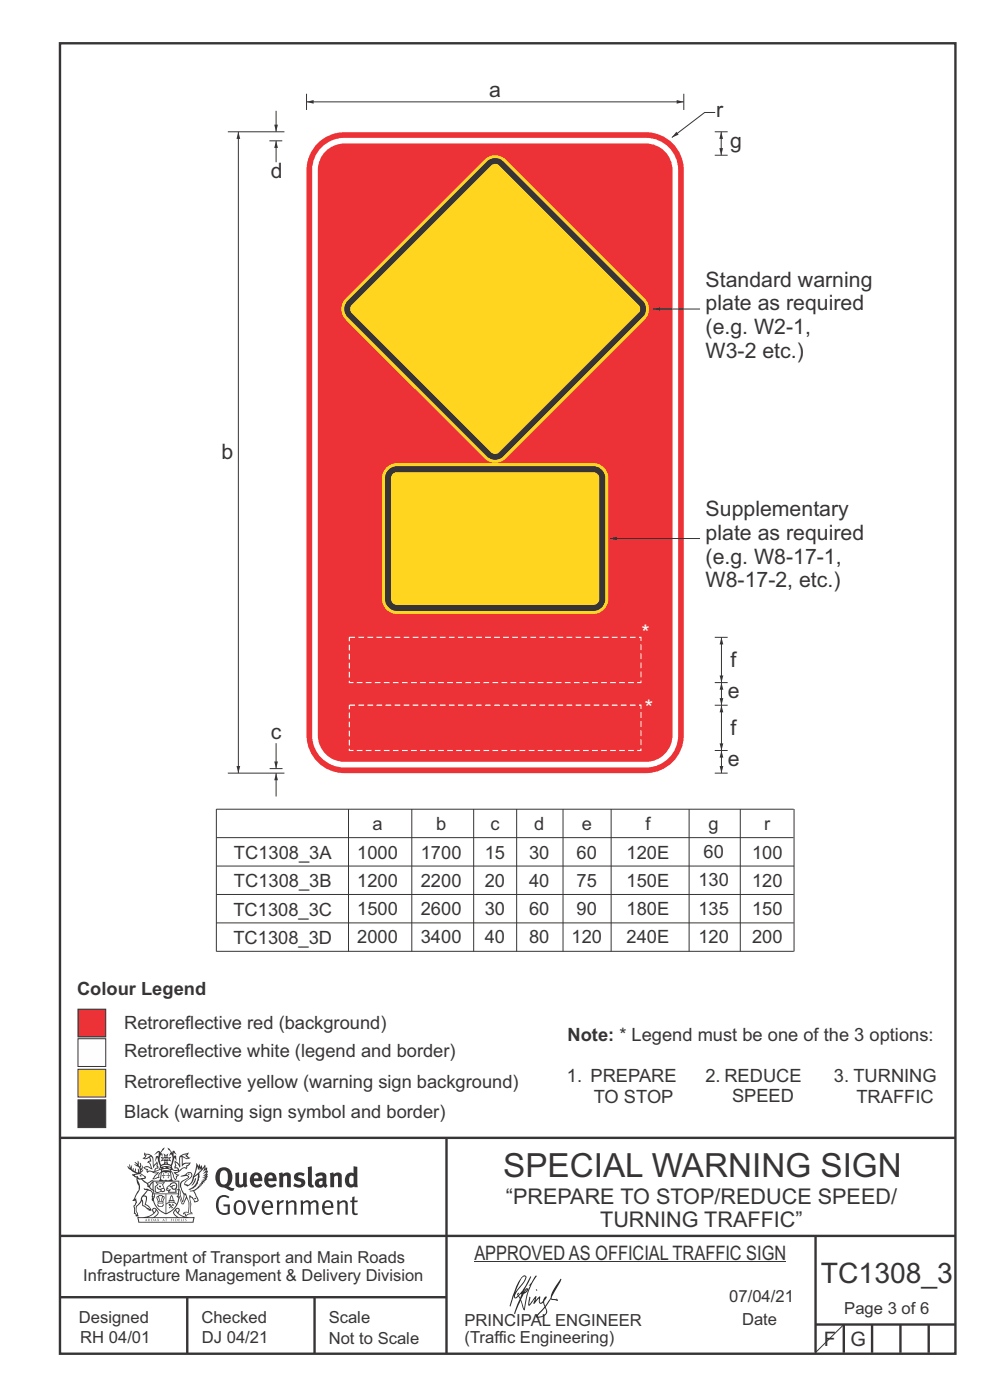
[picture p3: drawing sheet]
<svg xmlns="http://www.w3.org/2000/svg" width="210mm" height="297mm" viewBox="0 0 210 297" stroke-linecap="round" stroke-linejoin="round" font-family="sans-serif">
<g fill="none" stroke="#373435" stroke-width=".51">
<path d="M12.7 9.2h190v278h-190zM12.7 241.4h190M94.7 241.4v45.8M12.7 275.2h82M12.7 262.2h190.1M39.7 275.2v12M66.7 275.2v12M173 262.1v24.9M173 281h29.6M179 281v6M185 281v6M191 281v6"/>
<path d="M197 281v6"/>
</g>
<g fill="#373435">
<path d="M47 248.4a2.55 2.55 0 0 0 0 2.7l.3 .2a.81 .81 0 0 0 1-1v-.5a1.04 1.04 0 0 0-1.1-1.5zM46.3 248.1a1.82 1.82 0 0 1 2.1-.2 1.82 1.82 0 0 1 .9 1.8 2.29 2.29 0 0 1-.8 2l.7 .3h.5l-.2 .6a2.87 2.87 0 0 1-2-.7 2.12 2.12 0 0 1-1.7-3.1z" fill-rule="evenodd"/>
<path d="M49.9 248.9l.8-.2v2a.46 .46 0 0 0 .3 .6 .46 .46 0 0 0 .6-.3v-2.1l.7-.2v2.4l.2 .5-.5 .3-.3-.3a1.02 1.02 0 0 1-1.2 .3 1.02 1.02 0 0 1-.6-1.1z" fill-rule="evenodd"/>
<path d="M54 249.5l-.1 .5h.9a.49 .49 0 0 0-.2-.6 .49 .49 0 0 0-.6 .1zM53.4 249.1a1.34 1.34 0 0 1 1.6-.2 1.34 1.34 0 0 1 .6 1.5v.2h-1.7a.77 .77 0 0 0 .5 .8 .77 .77 0 0 0 .9-.4l.3 .5a1.59 1.59 0 0 1-2 .2 1.59 1.59 0 0 1-.5-2.1z" fill-rule="evenodd"/>
<path d="M57 249.5l-.1 .5h1a.49 .49 0 0 0-.2-.6 .49 .49 0 0 0-.7 .1zM56.4 249.1a1.34 1.34 0 0 1 1.6-.2 1.34 1.34 0 0 1 .7 1.5v.2h-1.8a.77 .77 0 0 0 .5 .8 .77 .77 0 0 0 .9-.4l.4 .5a1.59 1.59 0 0 1-2.1 .2 1.59 1.59 0 0 1-.5-2.1z" fill-rule="evenodd"/>
<path d="M59.2 248.9l.7-.2 .1 .4a.95 .95 0 0 1 1-.3 .95 .95 0 0 1 .7 .8v2.3h-.8v-2.3a.46 .46 0 0 0-.8 .1v2.2h-.8z" fill-rule="evenodd"/>
<path d="M62.6 249.1a1.75 1.75 0 0 1 2-.1l-.2 .5-.6-.2a.43 .43 0 0 0-.6 .3l.4 .3a1.04 1.04 0 0 1 1.2 1.1 1.04 1.04 0 0 1-1.4 1l-1.2-.4 .3-.6 1 .4 .4-.4a.88 .88 0 0 0-1-.5l-.4-.2-.1-.4z" fill-rule="evenodd"/>
<path d="M65.3 247.6l.8-.2 .1 3.8 .3 .2 .1 .4a.88 .88 0 0 1-1 0 .88 .88 0 0 1-.3-1z" fill-rule="evenodd"/>
<path d="M67.8 250.6a.43 .43 0 0 0-.1 .7 .43 .43 0 0 0 .7-.1v-.7zM66.8 249.1a1.7 1.7 0 0 1 2.4 .1v1.9l.3 .4-.4 .5-.5-.4a1.03 1.03 0 0 1-1.7-.1 1.03 1.03 0 0 1 .8-1.5h.7v-.4a.8 .8 0 0 0-1.2 .1z" fill-rule="evenodd"/>
<path d="M70 248.9l.7-.2 .1 .4a.95 .95 0 0 1 1-.3 .95 .95 0 0 1 .7 .8v2.3h-.8v-2.3a.46 .46 0 0 0-.8 .1v2.2h-.8z" fill-rule="evenodd"/>
<path d="M74.3 249.5a1.48 1.48 0 0 0 0 1.7h.5l.2-.1v-1.5l-.3-.2zM75 247.4l.8 .1 .1 4.4h-.7l-.1-.2a1.26 1.26 0 0 1-1.4 0 1.26 1.26 0 0 1-.5-1.3 1.29 1.29 0 0 1 .4-1.4 1.29 1.29 0 0 1 1.4-.1z" fill-rule="evenodd"/>
<path d="M46.4 253.9a1.72 1.72 0 0 1 2.3 0l-.3 .3a1.24 1.24 0 0 0-1.4-.2 1.24 1.24 0 0 0-.6 1.4 1.49 1.49 0 0 0 1.2 1.9l.7-.1v-1.3h-.8l-.1-.4h1.3v1.9a1.93 1.93 0 0 1-2.2 0 1.93 1.93 0 0 1-.7-2.2l.2-.8z" fill-rule="evenodd"/>
<path d="M50.4 255.1a1.65 1.65 0 0 0 .2 2.2 .99 .99 0 0 0 1-1.4 .78 .78 0 0 0-.4-.8 .78 .78 0 0 0-.8 0zM50 254.9a1.33 1.33 0 0 1 1.6-.1 1.33 1.33 0 0 1 .5 1.4 1.31 1.31 0 0 1-1.3 1.6 1.31 1.31 0 0 1-1.2-1.6v-.6z" fill-rule="evenodd"/>
<path d="M52.5 254.7l.4-.1 .9 2.6 .8-2.5h.5l-1.1 3h-.5z" fill-rule="evenodd"/>
<path d="M56.3 255.2l-.2 .7h1.3a.7 .7 0 0 0-.3-.8 .7 .7 0 0 0-.8 .1zM55.9 255a1.22 1.22 0 0 1 1.5-.2 1.22 1.22 0 0 1 .5 1.5h-1.8a.93 .93 0 0 0 .5 1 .93 .93 0 0 0 1.1-.2l.2 .3a1.43 1.43 0 0 1-1.8 .1 1.43 1.43 0 0 1-.6-1.7z" fill-rule="evenodd"/>
<path d="M58.7 254.7l.4-.1 .1 .5 .4-.4 .6-.1-.2 .5a.66 .66 0 0 0-.8 .7v1.9h-.4z" fill-rule="evenodd"/>
<path d="M60.6 254.7l.4-.1 .1 .5a.94 .94 0 0 1 1-.5 .94 .94 0 0 1 .8 .8v2.3h-.5l-.1-2.5a.81 .81 0 0 0-1.2 .3v2.2h-.4z" fill-rule="evenodd"/>
<path d="M63.7 254.7l.5-.1 .1 .5 .4-.3a.78 .78 0 0 1 1.1 .3 .9 .9 0 0 1 1-.5 .9 .9 0 0 1 .8 .8v2.3h-.5l-.1-2.5a.67 .67 0 0 0-1.1 .3v2.2h-.5v-2.4l-.4-.3-.7 .4v2.3h-.5z" fill-rule="evenodd"/>
<path d="M69 255.2l-.1 .7h1.3a.7 .7 0 0 0-.3-.8 .7 .7 0 0 0-.9 .1zM68.7 255a1.22 1.22 0 0 1 1.5-.2 1.22 1.22 0 0 1 .5 1.5h-1.8a.93 .93 0 0 0 .4 1 .93 .93 0 0 0 1.2-.2l.1 .3a1.44 1.44 0 0 1-1.7 .1 1.44 1.44 0 0 1-.6-1.7z" fill-rule="evenodd"/>
<path d="M71.4 254.7l.5-.1 .1 .5a.94 .94 0 0 1 1-.5 .94 .94 0 0 1 .8 .8v2.3h-.5l-.1-2.5a.81 .81 0 0 0-1.2 .3v2.2h-.4z" fill-rule="evenodd"/>
<path d="M74.7 253.9l.5-.1v.9h.7l-.1 .3h-.6v2.2l.1 .2h.5l.1 .3a.75 .75 0 0 1-1.2-.6v-2.1h-.4v-.3h.4z" fill-rule="evenodd"/>
<path d="M30.8 244.9l1.1 .3-.9 .5h-.4l.6-.5zM31.8 245.4h.2a2.44 2.44 0 0 1 .4 1.9l.1 .5 .7-1-.1 .6 .3 .3a.57 .57 0 0 0-.6 .7l-1-.1-.5 .2 .2-.5-.8-.3 .7-.1 .9 .5 .1-.1-.6-1.3-.2-.2h.5zM30.7 244.4l-.1 .5 .2 .4-.6 .4a1.04 1.04 0 0 0 1.4-.1l.2 .6-.3 .1-.2 .4a.94 .94 0 0 1 .8 1.1l-.2-.1a1.16 1.16 0 0 0-1.5-.1l.3 .4 .4 .2 .1 .5 .2 .1 .1-.2a.94 .94 0 0 1 1.1 .2l.8 .1-1.2 1.2a1.13 1.13 0 0 0 1.2-.2l.4-.1-.1-.4 .5-.8a.83 .83 0 0 0-.6 1.1l-.3-.1-.7 .4 1.1-1.4-.5 .1-.5-.1 1.3-.5-.1-.1-.9 .4v-.3l.2-.2 .3 .1 .1-.3-.2-.4v-.6l-.1-.4-.7 1v-.7a1.42 1.42 0 0 0-1.6-1.8z" fill-rule="evenodd"/>
<path d="M38.5 245.2l.5-.2 .7-.1-.6 .3 .8 .5h-.3zM38.3 245.5l.2-.1 .1 2a1.69 1.69 0 0 1 1.6-.6l-.8 .5 .1 .5a1.1 1.1 0 0 0-1.5 .6l-.1-.5-.2-.2h-.5l.3-.4-.3-.7a1.42 1.42 0 0 1 .8 1.1l.2-.1zM37.1 246.2l.1 1-.2 .3 .1 .4h.5l.1 .2a.96 .96 0 0 1-1.1-.1l-.1 .1a1.06 1.06 0 0 0 1.3 .2v.1a.72 .72 0 0 1-1 .2l.3 .5 .6 .2-.4 .2-.1 .6-.2-.3-.4-1.1-.4-.4 .4 .9a1.54 1.54 0 0 0 .7 1.2l.2-.3a.58 .58 0 0 1 .4-.8l.2-.1h-.3l-.5-.3 .9-.5a.93 .93 0 0 1 1.2-.5v.2l.2-.2 .1-.5a.99 .99 0 0 0 .7-.8l-1.3 .1-.3 .2-.1-1.4 .9 .4 .9-.3h-.4l-.5-.4 .4-.7-.6 .2a1.46 1.46 0 0 0-1.4 2.1v.4l-.2-.4z" fill-rule="evenodd"/>
<path d="M35.6 248.9l.2 .1-.1 .3 .4 .1h-.4v.6l-.1-.6h-.3l.3-.1z" fill-rule="evenodd"/>
<path d="M34.6 248.9l.2 .1v.3l.3 .1h-.3l-.1 .6v-.6h-.4l.4-.1z" fill-rule="evenodd"/>
<path d="M34.3 248.8a.57 .57 0 0 1 .9 .2 .57 .57 0 0 1 .9-.2l.2 1.4h-.2a.57 .57 0 0 1-.9 0 .69 .69 0 0 1-1.1 0zM34.2 248.1l-.3 2.1-.2 .4h3l-.2-.4-.3-2.1h-.2v.2l-.8-.1-.8 .1v-.2z" fill-rule="evenodd"/>
<path d="M34.2 252.4a.3 .3 0 0 0 .6 0 .3 .3 0 0 0-.6 0zM33.3 250.9l.3 .3-.3 .4a.79 .79 0 0 0 0 1.3l.8-.2-.1-.3a.55 .55 0 0 1-.7-.6l.1-.1 .2 .3 .3 .2 .8-.2-.4-.7 .4-.4-.7 .2zM33 250.7l1.1 .2 .9-.2-.4 .6 .4 1.2a.56 .56 0 0 1-.8 .3l-.2 .1a.73 .73 0 0 1-.9 .1 .73 .73 0 0 1-.3-1v-.4l.6-.4z" fill-rule="evenodd"/>
<path d="M35.6 251.8l.7-.4a.58 .58 0 0 1 1-.1 .58 .58 0 0 1-.4 .9l-.3-.3a.43 .43 0 0 1 .6-.4 .57 .57 0 0 0-.8 .2l-.2-.1-.3 .1 .4 .2a.55 .55 0 0 0 .9 .4v.5h-1.3l.3-.4-.1-.1-.6 .1 .2-.3-.2-.1zM35.4 251.8l-.1 .2a.39 .39 0 0 0 .2 .6h.3l-.2 .4h1.9l-.1-.8a.86 .86 0 0 0-.1-1.3 .86 .86 0 0 0-1.3 .4z" fill-rule="evenodd"/>
<path d="M36 254.8h.8v.2h-.8zM36.4 253.8l.2 .8h-.4zM36.4 253.5l-.3 .5-.1 .6h-.2v.4l-.7 .4 .2 .1a1.48 1.48 0 0 1 2.1 .2l.2-.1-.6-.5v-.5h-.2l-.1-.6z" fill-rule="evenodd"/>
<path d="M35.8 255.4l.4 .1 .1 .3 .3-.2-.2-.2a.38 .38 0 0 1 .5 .5l-.2-.2-.3 .2 .3 .2-.3 .3-.1-.4-.4 .4-.1-.2 .4-.3-.1-.1-.2 .1z" fill-rule="evenodd"/>
<path d="M34.5 254h.2v.2l-.2 .6h-.2zM33.6 255.3h.9v.2a.55 .55 0 0 1-.8 .4v-.2l-.2-.1zM33.4 254h.2l.2 .8h-.2zM33.6 255l.8-.1 .1 .2h-.8zM33.8 253.7h.5l-.2 1.1h-.1zM33.3 253.8l-.1 .3 .3 1.1a.48 .48 0 0 0-.1 .6 .48 .48 0 0 0 .5 .2h.5a.49 .49 0 0 0 .2-.8l.3-1.1-.1-.3a1.42 1.42 0 0 0-1.5 0z" fill-rule="evenodd"/>
<path d="M33.7 251.5l.4 .1 .1 .3h-.3z" fill-rule="evenodd"/>
<path d="M41.3 250.1l.3-.2-.2 .8-.6 .8h-.2l.5-.7z" fill-rule="evenodd"/>
<path d="M39.7 249l.3-.2 .5 .2a.88 .88 0 0 1-.6 1.1 1.22 1.22 0 0 0-.8 1.3l.5 .2a.72 .72 0 0 0 .9-.4l.5-.8 .2-.6 .8-.6v.2a2.85 2.85 0 0 1-2 2.9l.1 .1a2.13 2.13 0 0 0 1.9-1.5v-.3a2.01 2.01 0 0 0 .3-1.7l1.1-1.3-.4 1 .7-.5-.7 1 .8-.4-.8 .8 .7-.2-.9 .6 .8-.1-.8 .4h.7l-.8 .3 .3 .2h-.4l.2 .3h-.4l.2 .3h-.4l.1 .2h-.1a2.16 2.16 0 0 1-2 1.1l.1 .2 .4-.1a.76 .76 0 0 1 .7 .8l.5 1.2-.6 .2a1.45 1.45 0 0 0-1.1-1.3l.2 1.8-.1 1.8 .4 .3a1.07 1.07 0 0 0-1.2 .4v-.3l-.5-.2a.87 .87 0 0 1 1.1-.1v-.7a4.4 4.4 0 0 0-.6-3.1l-.1-.3h-.2a2.16 2.16 0 0 1-.7-2.2l.3-.4 1.2-.7a.55 .55 0 0 0-.4-.8zM37.8 252.4a.76 .76 0 0 1 .3 1.1l.6 1.6 .4-1.7 .2 .1a.61 .61 0 0 1-.1 .9l-.3 .8-.2 .1-.7-1.6-.3 .1a1.18 1.18 0 0 0 .1-1.4zM41.8 247.5l.2 .7 .3-.5v.6l.4-.5a1.9 1.9 0 0 1-1.2 1.4l-.3 .3zM38.2 249.6l1.4-.2 .2 .2v.3l-.5 .2a1.26 1.26 0 0 0-.9 1.9l.2 .7a1.84 1.84 0 0 1 .1 2.1l-.4-1.4a.96 .96 0 0 0-.4-1.2l-.4 .2a.78 .78 0 0 1 0 1.3l.1 .3h.4l.4 1.1a.38 .38 0 0 0 .2 .4 .38 .38 0 0 0 .4-.1l.6-1.2a2.94 2.94 0 0 1 .4 2.5l-.1 .4h-.8l-.3 .4v.2l.4-.1 .1 .4 .2 .1a1.02 1.02 0 0 1 1.3-.5v-.4l-.3-.1 .1-1.8-.3-1.3h.1a1.14 1.14 0 0 1 .8 1 .63 .63 0 0 0 .8-.2 .63 .63 0 0 0-.2-.9l-.6-1.2 .9-.6 .2-.4h.3l-.1-.2h.4l-.1-.3h.3l-.1-.3 .5-.1-.2-.2 .6-.4v-.2h-.2l.4-.5h-.3l.3-.5-.4 .1 .4-.5v-.3l-.3 .2 .2-.7-.1-.2-.4 .3v-.8l-.6 .8-.2-.8-.2 .5-.3-.7-.1 .6-.5-.8-.1 1.4-.6 1.8a1.81 1.81 0 0 1-1 1.5l-.6-.2a1.75 1.75 0 0 1 1.1-1.2 .75 .75 0 0 0 .1-1.3 .75 .75 0 0 0-1.2 .4z" fill-rule="evenodd"/>
<path d="M41.2 254.1h.3l.2 .2-.4 .1z" fill-rule="evenodd"/>
<path d="M29.4 258.4h11.6l-.1 .8h-11.4zM31.3 258.2l.5-.1a2.48 2.48 0 0 0 1.4-1.3l.3 .5-.5 .6-.5 .3zM32.5 256.6l.3-.2 .2 .1-.3 .7zM37.2 256.8a2.65 2.65 0 0 0 1.8 1.4h-1.1l-.5-.3-.5-.6zM37.4 256.5l.2-.1 .3 .2-.3 .6zM29.2 258.2l.1 1.2h11.8l.2-1.1-.2-.1a4.1 4.1 0 0 1-3.3-.9l.3-.4-.1-.6a1.06 1.06 0 0 0-1.3 1l.2 .4 .6 .5h-4.7l.3-.1a.84 .84 0 0 0 .6-.8 .84 .84 0 0 0-.5-.8l-.3-.2h-.5l-.1 .6 .3 .4a4.2 4.2 0 0 1-3.4 .9z" fill-rule="evenodd"/>
<path d="M31 258.7l.1 .2h-.2zM31 258.5l-.3 .6 .4-.2 .2 .2z" fill-rule="evenodd"/>
<path d="M31.3 258.6h.3v.4a.25 .25 0 0 0 .2-.1 .25 .25 0 0 0-.1-.3h.1a.29 .29 0 0 1 0 .4 .29 .29 0 0 1-.4 0 .29 .29 0 0 1 0-.4z" fill-rule="evenodd"/>
<path d="M32.2 258.6a.22 .22 0 0 1 .3 .2 .22 .22 0 0 1-.3 .2zM32 258.6l.1 .4a.33 .33 0 0 0 .4 0 .33 .33 0 0 0 0-.4 .33 .33 0 0 0-.5 0z" fill-rule="evenodd"/>
<path d="M32.9 258.7l.1 .2h-.2zM32.9 258.5l-.2 .6 .3-.2 .2 .2z" fill-rule="evenodd"/>
<path d="M33.3 258.6h.2l.1 .1 .2-.1-.2 .2 .2 .3-.3-.3-.1 .3h-.1l.2-.3z" fill-rule="evenodd"/>
<path d="M34.7 258.7l.1 .2h-.2zM34.7 258.5l-.3 .6 .4-.2 .2 .2z" fill-rule="evenodd"/>
<path d="M35 258.5h.5l-.2 .1v.5h-.2l.1-.5z" fill-rule="evenodd"/>
<path d="M36.2 258.6l.3-.1-.1 .1v.2h.1h-.1v.3h-.2z" fill-rule="evenodd"/>
<path d="M36.7 258.6h.2v.5h-.2z" fill-rule="evenodd"/>
<path d="M37.3 258.6a.22 .22 0 0 1 .3 .2 .22 .22 0 0 1-.3 .2zM37.1 258.6v.4a.33 .33 0 0 0 .5 0 .33 .33 0 0 0 0-.4 .33 .33 0 0 0-.5 0z" fill-rule="evenodd"/>
<path d="M37.8 258.6l.4-.1-.2 .1v.2h.1h-.1v.2l.2 .1h-.4z" fill-rule="evenodd"/>
<path d="M38.4 258.6h.2l-.1 .4 .2 .1h-.3z" fill-rule="evenodd"/>
<path d="M38.9 258.6h.2v.5h-.2z" fill-rule="evenodd"/>
<path d="M39.3 258.6h.2h-.1l.2 .3-.2 .2-.1-.1v-.1l.2 .1z" fill-rule="evenodd"/>
<path d="M34.2 247.4a1.51 1.51 0 0 1 2 .2 2.67 2.67 0 0 0-2.1 0zM35.7 247.6l.4 .1 .1 .3-.4-.1zM34.6 247.6h.5l.1 .2h-.4zM34 247.8l.3 .2h-.3zM34.9 246.9l.3-.2 .3 .2zM34.9 245.6l.2 .1v.3h-.2zM35 245.1l.2 .2 .2-.2-.1 .3h-.2zM35.1 246.3h.2l.1 .4-.2-.2-.2 .2zM35.3 245.7l.2-.1v.4h-.2zM34.4 245.7h.3l.1 .3-.4 .1 .2-.2zM35.7 245.7h.3l-.2 .2 .2 .2-.4-.1zM32.7 244.9l1-.5-.1 1-.2-.2-.3 .2-.3 1.1 .5-1 .3 .9a1.84 1.84 0 0 1 .2 1.7l.4 .1a2.48 2.48 0 0 1 2.2 0l.2-.2-.2-.7 .7-1.8 .4 .7-.2-1-.2-.1-.2 .3v-.9l.6 .4-.6-.8-.3 .1-.1 .4-.5-.9-.5-.3 .2 .5 .6 .5-.5 .8 .4-.4a2.06 2.06 0 0 1 0 2.3l-.5-.2-.2-.6 .1-.1 .8 .2-.4-.5 .4-.5-.7 .2-.2-.2 .2-.7-.5 .4-.5-.4 .2 .7-.2 .2-.7-.2 .4 .5-.4 .5 .8-.2 .1 .1-.2 .6-.5 .2a2.02 2.02 0 0 1 0-2.2l.3 .5-.1-.7-.3-.1 .8-1.2-.4 .3-.5 .8-.2-.3a.8 .8 0 0 0-.8 .5z" fill-rule="evenodd"/>
<path d="M29.2 250.1l.3 .1a.61 .61 0 0 1 .8 .4l.3 .2a.8 .8 0 0 1 .6 1l.4 .1 .5 .5a1 1 0 0 1 .5 1.1l-.1 .7v-.5h-.1a.96 .96 0 0 0-.8-1.3l-.2-.2h-.7l-.1-.1-.1 .1 .1 .3h.6l-1.2 1.3-.2 1-.4 .6a1.33 1.33 0 0 0-.5 1.8l.2 .5a1.26 1.26 0 0 1-.5-1.5l-.1-.3a1.56 1.56 0 0 0 .4-1.7l-.3 .2 .2-.5a3.2 3.2 0 0 0 .7-3zM30.4 253.9h.4a2.06 2.06 0 0 1-.1 1.6l.7 .5 .4 .4-.6-.1-.8-.6-.1-.9a.51 .51 0 0 1 .1-.9zM28.6 249.3a1.52 1.52 0 0 1 2.1 .5l-1.1 .2-.2-.1-.1-.4h-.5zM27.5 247v.8l-.3-.4h-.1a3.1 3.1 0 0 0 1.9 1.6l-1 .1 .5 .6 .5 .1 .1 1.1a1.84 1.84 0 0 1-.3 2.5l-.4 .9-.3 .4 .2 .1 .4-.1 .1 .4-.2 .5-.3 .2 .1 1.7h.2l.3 .5 .1 .1 .4-.1-.1-.5a1.3 1.3 0 0 1-.1-1.7l.9-1 .1 1.1 .6 .2 .5 .5 .1-.1 .2 .3h.5a1.85 1.85 0 0 0-1.2-1.4l.1-.3a1.39 1.39 0 0 0 0-1.4l-.5-.1 .5-.5a.66 .66 0 0 1 .9-.4 .66 .66 0 0 1 .3 .9l-.1 .4 .2-.1v.2l-.1 .3 .2 .5 .1-.3a2.24 2.24 0 0 0 .1-2.2 .73 .73 0 0 1-.7-.7 .73 .73 0 0 1 .6-.7v-.2a.94 .94 0 0 0-.9 .8 .48 .48 0 0 1-.1-.6 .48 .48 0 0 1 .5-.2l.5-.3a.51 .51 0 0 0-.8 .2l-.5 .2-1-.8h.6l.2-.5-1.2-.7 .5-.5v-.3l-.5 .4 .1-.2a.69 .69 0 0 0 .2-1v.4l-.2 .3v-1.1l-.3-.2 .1 .6-.1 .2-.4-1.3v.7l-.6-.4 .5 .7-.6-.2 .3 .3a1 1 0 0 1 .7 1.4l-.2-.8v.9l-.5-.2v-.8l-.2 .7-.2-.1-.1-.6-.2 .4-.2-.2 .1-.7-.2 .5z" fill-rule="evenodd"/>
<path d="M29.6 249.4l.2-.1 .3 .2z" fill-rule="evenodd"/>
<path d="M32.4 250.5h5.6v2l-.2-.1v-1.7h-5.2v2.5h5.2v-.8l.1 .2-.1 1.1v-.3h-2.5v4a4.1 4.1 0 0 0 2.6-3.6l.1-.1a4 4 0 0 1-2.8 3.9 4.2 4.2 0 0 1-2.8-4.7l.1 1.2 .1-.1a3.8 3.8 0 0 0 2.5 3.4v-4h-2.5l-.2-.9z" fill-rule="evenodd"/>
<circle cx="40" cy="249.1" r=".17"/>
</g>
<path d="M100.6 267.7h66.2" fill="none" stroke="#373435" stroke-width=".21"/>
<g fill="#252726">
<path d="M111.6 273.7l.2-.2-.5 .7zM110.4 274.5l.3 .1-.3 .7-.3-.4zM110.9 270.9l.5-.1a9.3 9.3 0 0 1-2 3.2l-.1 .2 1-2.5zM110.6 271a14.7 14.7 0 0 0-2.2 4.9l-.3 1.2 .1 .1 .8-2.4a.42 .42 0 0 0 .2 .7 .42 .42 0 0 0 .6-.3l.2-.2 .2 .6-1.1 3.1h.2l1.1-2.8 .6 1.9 .2 .2 .2-.5a13.5 13.5 0 0 1 2-6.2l.5-.5-.2-.2-1.6 2.1 .4-.1a14.9 14.9 0 0 0-1.3 5.1l-.4-1.2a1.39 1.39 0 0 1 .2-1.8l.1-.2a.92 .92 0 0 0 .8-1.2 .75 .75 0 0 0-.7 .7l-.2 .2 1.6-3.4h-.1l-.4 .7a10.5 10.5 0 0 1-2.2 3.2l.2-.4a.32 .32 0 0 0-.4 .2 .32 .32 0 0 0 .1 .4l-.5 .4a3.2 3.2 0 0 1 1.1-2.3l.5-.6a2.49 2.49 0 0 0 .7-1.6l-.3-.2z" fill-rule="evenodd"/>
<path d="M115.6 277.5a1.15 1.15 0 0 1 .1 1.3 1.15 1.15 0 0 1-1.2 .5h-.5zM112.3 275.1l-.3 1.7 .3 .2 1.2-1.5-.3 1.1 1.1-1.2a.94 .94 0 0 0 .4 1.2l.5-.3 .3 .9-1.2 1.3a.98 .98 0 0 0-.5 1 1.9 1.9 0 0 0 2.3-1.3l-.1-.3a1.02 1.02 0 0 1 .3-1.4l.5-.9 1.5 .3-.2-.5v.3l-1.1-.2v-.2l2-3.6 .1-.3-.1-.1-1.8 2.7a6.6 6.6 0 0 1-1.5 3l-.2-.2a1.01 1.01 0 0 1 .4-1.4l.1-.2-.3-.2-.3 .5-.2 .5-.5 .4-.2-.4 .1-.9-.2-.1-.8 .9 .2-.9h-.1l-1.4 1.7 .2-1.4v-.1z" fill-rule="evenodd"/>
<path d="M113.7 273.5l.3 .3h-.3z" fill-rule="evenodd"/>
</g>
<g fill="none" stroke="#373435" stroke-width=".21">
<path d="M45.9 171.6v30.2h122.5M45.9 177.7h122.4M45.9 171.7h122.5M73.9 171.6v30.2M87.4 171.6v30.2M100.5 171.6v30.2M109.6 171.6v30.2M119.4 171.6v30.2M129.6 171.6v30.2M146.2 171.6v30.2M157 171.6v30.2M168.4 171.6v30.2"/>
<path d="M45.9 195.8h122.5M45.9 189.8h122.5M46 183.7h122.4M179 281l-6.1 6"/>
</g>
<path d="M68.6 30.9a6.8 6.8 0 0 1 4.4-1.6h64a6.8 6.8 0 0 1 6.8 6.8v119.9a6.8 6.8 0 0 1-6.8 6.8h-64a6.8 6.8 0 0 1-6.8-6.8v-119.9a6.8 6.8 0 0 1 2.4-5.2zM69.1 32.1a5.6 5.6 0 0 1 3.9-1.6h64a5.6 5.6 0 0 1 5.6 5.6v119.9a5.6 5.6 0 0 1-5.6 5.6h-64a5.6 5.6 0 0 1-5.6-5.6v-119.9a5.6 5.6 0 0 1 1.7-4zM67.4 30.4a8 8 0 0 1 5.6-2.4h64a8 8 0 0 1 8 8.1v119.9a8 8 0 0 1-8 8h-64a8 8 0 0 1-8-8v-119.9a8 8 0 0 1 2.4-5.7z" fill-rule="evenodd" fill="#ed3237"/>
<path d="M102.8 33.9a3.2 3.2 0 0 1 4.5 0l29.4 29.4a3.2 3.2 0 0 1 0 4.5l-29.4 29.5a3.2 3.2 0 0 1-4.5 0l-29.5-29.5a3.2 3.2 0 0 1 0-4.5z" fill-rule="evenodd" fill="#ffd520"/>
<path d="M73.8 63.8l29.5-29.5a2.5 2.5 0 0 1 3.5 0l29.5 29.5a2.5 2.5 0 0 1 0 3.5l-29.5 29.5a2.5 2.5 0 0 1-3.5 0l-29.5-29.5a2.5 2.5 0 0 1 0-3.5z" fill-rule="evenodd" fill="#373435"/>
<path d="M74.6 64.7l29.6-29.6a1.2 1.2 0 0 1 1.7 0l29.6 29.6a1.2 1.2 0 0 1 0 1.7l-29.6 29.6a1.2 1.2 0 0 1-1.7 0l-29.6-29.6a1.2 1.2 0 0 1 0-1.7z" fill-rule="evenodd" fill="#ffd520"/>
<path d="M138.5 65.6h10" fill="none" stroke="#373435" stroke-width=".21"/>
<path d="M138.5 65.6l1.5-.4v.8z" fill="#373435"/>
<path d="M50.6 28v136" fill="none" stroke="#373435" stroke-width=".21"/>
<g fill="#373435">
<path d="M50.6 28l.4 1.5h-.8z"/>
<path d="M50.2 162.5h.8l-.4 1.5z"/>
</g>
<path d="M153 28v4.9" fill="none" stroke="#373435" stroke-width=".21"/>
<g fill="#373435">
<path d="M153 28l.4 1.5h-.8z"/>
<path d="M152.6 31.4h.8l-.4 1.5z"/>
</g>
<path d="M48.3 28h12M57.1 29.9h2.8M58.6 29.9v4.5M48.3 164h12M57.2 163.1h2.7" fill="none" stroke="#373435" stroke-width=".21"/>
<path d="M58.6 29.9l.4 1.5h-.8z" fill="#373435"/>
<path d="M58.6 164v5" fill="none" stroke="#373435" stroke-width=".21"/>
<path d="M58.6 164l.4 1.5h-.8z" fill="#373435"/>
<path d="M58.6 23.5v4.5" fill="none" stroke="#373435" stroke-width=".21"/>
<path d="M58.2 26.4h.8l-.4 1.6z" fill="#373435"/>
<path d="M58.6 157.7v5.4" fill="none" stroke="#373435" stroke-width=".21"/>
<path d="M58.2 161.5h.8l-.4 1.6z" fill="#373435"/>
<path d="M129.4 114.2h19.1" fill="none" stroke="#373435" stroke-width=".21"/>
<path d="M129.4 114.2l1.5-.3v.7z" fill="#373435"/>
<path d="M82 99.2a3.2 3.2 0 0 1 2.2-1h41.6a3.2 3.2 0 0 1 3.2 3.2v25.6a3.2 3.2 0 0 1-3.2 3.3h-41.6a3.2 3.2 0 0 1-3.2-3.3v-25.6a3.2 3.2 0 0 1 1-2.2z" fill-rule="evenodd" fill="#ffd520"/>
<path d="M82.2 99.9a2.58 2.58 0 0 1 2-1h41.6a2.59 2.59 0 0 1 2.6 2.6v25.5a2.59 2.59 0 0 1-2.6 2.6h-41.6a2.59 2.59 0 0 1-2.5-2.6v-25.5v-.6z" fill-rule="evenodd" fill="#373435"/>
<path d="M83.2 100.7l.6-.5h.4h41.7a1.28 1.28 0 0 1 1.2 1.2v25.7a1.28 1.28 0 0 1-1.2 1.2h-41.7a1.28 1.28 0 0 1-1.3-1.2v-25.7z" fill-rule="evenodd" fill="#ffd520"/>
<path d="M151.6 28h2.8M151.6 32.9h2.8M151.7 23.9h-2.2l-7 5.3" fill="none" stroke="#373435" stroke-width=".21"/>
<path d="M143.5 27.9l.5 .7-1.5 .6z" fill="#373435"/>
<path d="M145 19.9v3.4M151.6 135.2h2.8M151.6 159.2h2.8M151.6 144.8h2.8M151.6 149.6h2.8M153 159.2v4.8" fill="none" stroke="#373435" stroke-width=".21"/>
<g fill="#373435">
<path d="M153 159.2l.4 1.5h-.8z"/>
<path d="M152.6 162.5h.8l-.4 1.5z"/>
</g>
<path d="M153 144.8v4.8" fill="none" stroke="#373435" stroke-width=".21"/>
<g fill="#373435">
<path d="M153 144.8l.4 1.5h-.8z"/>
<path d="M152.6 148.1h.8l-.4 1.5z"/>
</g>
<path d="M65 21.6h80" fill="none" stroke="#373435" stroke-width=".21"/>
<g fill="#373435">
<path d="M65 21.6l1.5-.4v.8z"/>
<path d="M143.5 21.2l1.5 .4-1.5 .4z"/>
</g>
<path d="M153 149.6v9.6" fill="none" stroke="#373435" stroke-width=".21"/>
<g fill="#373435">
<path d="M153 149.6l.4 1.5h-.8z"/>
<path d="M152.6 157.7h.8l-.4 1.5z"/>
</g>
<path d="M153 135.2v9.6" fill="none" stroke="#373435" stroke-width=".21"/>
<g fill="#373435">
<path d="M153 135.2l.4 1.5h-.8z"/>
<path d="M152.6 143.3h.8l-.4 1.5z"/>
</g>
<path d="M65 19.9v3.4M151.6 164h2.8" fill="none" stroke="#373435" stroke-width=".21"/>
<path d="M74.1 135.2h61.9v9.6h-61.9zM74.1 149.6h61.9v9.6h-61.9z" fill="none" stroke="#fefefe" stroke-width=".24" stroke-dasharray="1.2 .7" stroke-linecap="butt"/>
<path d="M16.5 220.4h5.9v5.8h-5.9z" fill-rule="evenodd" fill="#fefefe" stroke="#373435" stroke-width=".21"/>
<path d="M16.5 226.8h5.9v5.9h-5.9z" fill-rule="evenodd" fill="#ffd520" stroke="#373435" stroke-width=".21"/>
<path d="M16.5 214.1h5.9v5.9h-5.9z" fill-rule="evenodd" fill="#ed3237" stroke="#373435" stroke-width=".21"/>
<path d="M16.5 233.3h5.9v5.9h-5.9z" fill-rule="evenodd" fill="#373435" stroke="#373435" stroke-width=".21"/>
<text font-size="7.1" fill="#373435" x="106.7" y="249.6">SPECIAL WARNING SIGN</text>
<text font-size="6" fill="#373435" x="174.1" y="272.2">TC1308_3</text>
<g font-size="4.6" fill="#373435">
<text x="107.3" y="255.3">“PREPARE TO STOP/REDUCE SPEED/</text>
<text x="127.3" y="260.4">TURNING TRAFFIC”</text>
</g>
<g font-size="4.5" fill="#373435">
<text x="103.8" y="20.5">a</text>
<text x="151.9" y="24.8">r</text>
<text x="154.9" y="31.5">g</text>
<text x="57.5" y="37.7">d</text>
<text x="149.7" y="60.8">Standard warning</text>
<text x="149.7" y="65.9">plate as required</text>
<text x="149.7" y="70.9">(e.g. W2-1,</text>
<text x="149.7" y="75.9">W3-2 etc.)</text>
<text x="47" y="97.4">b</text>
<text x="149.7" y="109.5">Supplementary</text>
<text x="149.7" y="114.5">plate as required</text>
<text x="149.7" y="119.6">(e.g. W8-17-1,</text>
<text x="149.7" y="124.6">W8-17-2, etc.)</text>
<text x="155" y="141.5">f</text>
<text x="154.4" y="148.1">e</text>
<text x="155" y="155.9">f</text>
<text x="57.5" y="156.9">c</text>
<text x="154.4" y="162.5">e</text>
</g>
<g font-size="4.5" fill="#fefefe">
<text x="136.1" y="135.7">*</text>
<text x="136.8" y="151.7">*</text>
</g>
<g font-size="4.2" fill="#373435">
<text x="100.6" y="267.2">APPROVED AS OFFICIAL TRAFFIC SIGN</text>
<text x="174.7" y="285.6">F</text>
<text x="180.4" y="285.6">G</text>
</g>
<g font-size="3.9" fill="#373435">
<text x="79" y="176.2">a</text>
<text x="92.5" y="176.2">b</text>
<text x="104" y="176.2">c</text>
<text x="113.3" y="176.2">d</text>
<text x="123.4" y="176.2">e</text>
<text x="136.9" y="176.2">f</text>
<text x="150.3" y="176.1">g</text>
<text x="162.1" y="176.2">r</text>
<text x="49.6" y="182.3">TC1308_3A</text>
<text x="75.8" y="182.1">1000</text>
<text x="89.3" y="182.1">1700</text>
<text x="102.8" y="182.1">15</text>
<text x="112.2" y="182.1">30</text>
<text x="122.3" y="182.1">60</text>
<text x="132.9" y="182.1">120E</text>
<text x="149.2" y="182.1">60</text>
<text x="159.5" y="182.1">100</text>
<text x="49.6" y="188.3">TC1308_3B</text>
<text x="75.8" y="188.1">1200</text>
<text x="89.3" y="188.1">2200</text>
<text x="102.8" y="188.1">20</text>
<text x="112.2" y="188.1">40</text>
<text x="122.3" y="188.1">75</text>
<text x="132.9" y="188.1">150E</text>
<text x="148.2" y="188">130</text>
<text x="159.5" y="188.1">120</text>
<text x="49.5" y="194.2">TC1308_3C</text>
<text x="75.8" y="194.1">1500</text>
<text x="89.3" y="194.1">2600</text>
<text x="102.8" y="194.1">30</text>
<text x="112.2" y="194.1">60</text>
<text x="122.3" y="194.1">90</text>
<text x="132.9" y="194.1">180E</text>
<text x="148.2" y="194">135</text>
<text x="159.5" y="194.1">150</text>
<text x="49.5" y="200.2">TC1308_3D</text>
<text x="75.8" y="200.1">2000</text>
<text x="89.3" y="200.1">3400</text>
<text x="102.8" y="200.1">40</text>
<text x="112.2" y="200.1">80</text>
<text x="121.2" y="200.1">120</text>
<text x="132.9" y="200.1">240E</text>
<text x="148.2" y="200">120</text>
<text x="159.5" y="200.1">200</text>
<text x="16.4" y="211">Colour Legend</text>
<text x="26.3" y="218.3">Retroreflective red (background)</text>
<text x="120.4" y="220.8">Note: * Legend must be one of the 3 options:</text>
<text x="26.3" y="224.3">Retroreflective white (legend and border)</text>
<text x="26.3" y="230.8">Retroreflective yellow (warning sign background)</text>
<text x="120.3" y="229.6">1. PREPARE</text>
<text x="126" y="234">TO STOP</text>
<text x="149.6" y="229.6">2. REDUCE</text>
<text x="155.3" y="233.9">SPEED</text>
<text x="176.9" y="229.6">3. TURNING</text>
<text x="26.3" y="237.3">Black (warning sign symbol and border)</text>
<text x="181.7" y="234">TRAFFIC</text>
</g>
<g font-size="3.5" fill="#373435">
<text x="21.6" y="267.9">Department of Transport and Main Roads</text>
<text x="17.7" y="271.8">Infrastructure Management &amp; Delivery Division</text>
<text x="16.7" y="280.6">Designed</text>
<text x="42.7" y="280.6">Checked</text>
<text x="69.7" y="280.6">Scale</text>
<text x="98.5" y="281.3">PRINCIPAL ENGINEER</text>
<text x="154.7" y="276.2">07/04/21</text>
<text x="157.4" y="281.2">Date</text>
<text x="179.1" y="278.8">Page 3 of 6</text>
<text x="17" y="284.8">RH 04/01</text>
<text x="42.8" y="284.8">DJ 04/21</text>
<text x="69.7" y="285.2">Not to Scale</text>
<text x="98.5" y="284.8">(Traffic Engineering)</text>
</g>
</svg>
